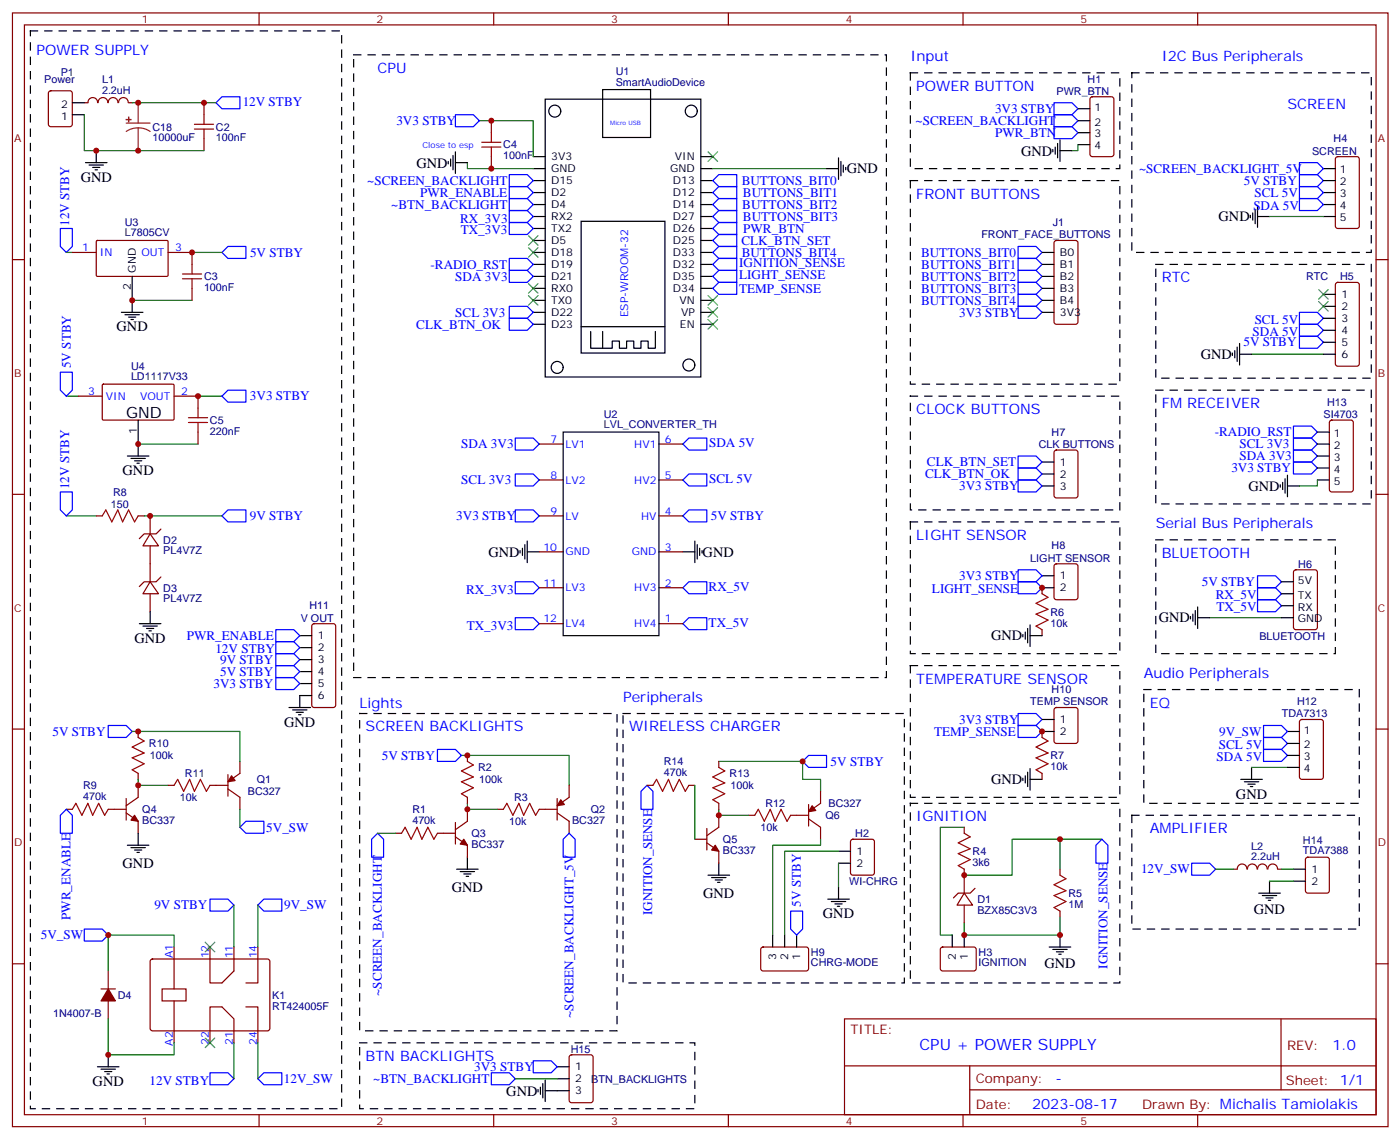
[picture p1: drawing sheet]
<svg xmlns="http://www.w3.org/2000/svg" width="413mm" height="336mm" viewBox="0 0 413 336" stroke-linecap="round" stroke-linejoin="round" font-family="sans-serif">
<g fill="none" stroke="#870000" stroke-width=".35">
<path d="M3.7 3.8h405.3v328.1h-405.3zM7.2 7.3h398.3v321.1h-398.3zM76.3 3.8v3.5M145.5 3.8v3.5M214.6 3.8v3.5M283.8 3.8v3.5M352.9 3.8v3.5M14.5 26.9l.5-.2h5.6l.7 .5v9.4l-.5 .7h-5.8l-.7-.4v-9.5zM24.8 30.3h1.1M25.9 30.2a1.41 1.41 0 0 1 1.4-1.5 1.41 1.41 0 0 1 1.4 1.5M28.9 30.2a1.41 1.41 0 0 1 1.4-1.5 1.41 1.41 0 0 1 1.4 1.5M31.9 30.2a1.41 1.41 0 0 1 1.4-1.5 1.41 1.41 0 0 1 1.4 1.5"/>
<path d="M35 30.2a1.41 1.41 0 0 1 1.4-1.5 1.41 1.41 0 0 1 1.4 1.5M37.9 30.3h1M60.1 30.3v3.5M144.8 35.6v3.5M321.4 28.7l.5-.2h5.6l.7 .4v16.5l-.4 .7h-5.9l-.7-.4v-16.5zM60.1 40.9v3.5M144.8 46.1v3.6M393.7 46.3l.5-.2h5.6l.7 .5v20l-.4 .7h-5.9l-.7-.5v-20zM3.7 76.5h3.5M21.3 74.4h7.1M28.4 71l.3-.2 20.7 .1 .1 .3v10l-.3 .2h-20.7l-.1-.3zM49.5 74.4h7.1v3.5"/>
<path d="M310.8 71l.5-.2h5.6l.7 .5v23.5l-.4 .7h-5.9l-.7-.4v-23.6zM405.5 76.5h3.5M56.6 84.9v3.6M393.7 83.4l.5-.2h5.6l.7 .4v23.6l-.4 .6-5.9 .1-.7-.5v-23.5zM23.1 116.7h7M30.2 113.3l.3-.1h20.6l.2 .3-.1 10.1-.3 .2-20.6-.1-.2-.3zM51.3 116.7h7v3.5M58.3 127.3v3.5M158.9 130.8h7M194.2 130.8h7M310.8 132.8l.5-.2h5.6l.7 .4v13l-.4 .6-5.9 .1-.7-.5v-12.9zM392 124l.4-.2h5.7l.6 .4 .1 20-.5 .7h-5.9l-.6-.4-.1-20z"/>
<path d="M3.7 145.6h3.5M28.4 152h1.7M40.7 152h1.8M44.2 157.3l2.5 3.5h-4.6zM44.2 152v5.3M47.4 155.9l-1.4 1.4h-3.5l-1.4 1.4M158.9 152h7M158.9 141.4h7M194.2 152h7M194.2 141.4h7M405.5 145.6h3.5M44.2 171.4l2.5 3.5h-4.6z"/>
<path d="M44.2 160.8v10.6M44.2 174.9v5.3M47.4 170l-1.4 1.4h-3.5l-1.4 1.4M158.9 173.1h7M158.9 162.6h7M194.2 173.1h7M194.2 162.6h7M307.1 173.1v1.8M310.8 166.3l.5-.2h5.6l.7 .4v9.5l-.4 .6-5.9 .1-.7-.5v-9.4zM381.4 168.1l.4-.2h5.7l.6 .4 .1 16.5-.5 .6-5.9 .1-.6-.5-.1-16.4zM92.1 183.9l.5-.2h5.6l.7 .5v23.5l-.4 .7h-5.9l-.7-.4v-23.6zM158.9 183.7h7"/>
<path d="M194.2 183.7h7M307.1 185.5v1.8M3.7 214.8h3.5M40.7 215.5v1.7M307.1 215.5v1.7M310.8 208.6l.5-.2h5.6l.7 .5v9.4l-.4 .6-5.9 .1-.7-.5v-9.4zM383.1 212.2l.5-.3h5.7l.6 .5 .1 16.5-.5 .6-5.9 .1-.6-.5-.1-16.4zM405.5 214.8h3.5M19.5 238.4h1.8M31.9 238.4h5.3M37.2 239.5l3.5 2.4v3.6M37.2 235.2v6.4"/>
<path d="M40.7 227.8v1.8M40.7 231.4v3.5l-3.5 2.4M49.5 231.4h1.8M61.9 231.4h5.3M67.2 228.2v6.3M67.2 232.4l3.5 2.5v3.5M70.7 224.3v3.5l-3.5 2.5M137.7 222.5v1.8M137.7 234.9v1.7M137.7 238.4v3.5l-3.5 2.5M146.5 238.4h1.8M158.9 238.4h5.3"/>
<path d="M164.2 235.2v6.4M164.2 239.5l3.5 2.4v3.6M167.7 231.4v3.5l-3.5 2.4M190.6 231.4h1.8M203 231.4h1.8M211.8 224.3v1.8M211.8 236.6v1.8M238.3 237v6.3M241.8 233.1v3.5l-3.5 2.5M307.1 227.8v1.8M116.6 245.5h1.7M128.9 245.5h5.3"/>
<path d="M134.2 246.5l3.5 2.5v3.5M134.2 242.3v6.3M204.8 247.2h3.5M208.3 248.3l3.5 2.5v3.5M208.3 244.1v6.3M211.8 240.2v3.5l-3.5 2.5M220.6 240.2h1.8M233 240.2h5.3M238.3 241.2l3.5 2.5v3.5M250.8 247.4l.5-.2h5.7l.6 .5 .1 9.4-.5 .7h-5.9l-.6-.5-.1-9.4zM284.1 243.7v1.8M284.1 256v7.1"/>
<path d="M312.3 256v1.8M363.5 256h1.1M364.6 256a1.41 1.41 0 0 1 1.4-1.5 1.41 1.41 0 0 1 1.4 1.5M367.6 256a1.41 1.41 0 0 1 1.4-1.5 1.41 1.41 0 0 1 1.4 1.5M370.6 256a1.41 1.41 0 0 1 1.4-1.5 1.41 1.41 0 0 1 1.4 1.5M373.6 256a1.41 1.41 0 0 1 1.4-1.5 1.41 1.41 0 0 1 1.4 1.5M376.6 256h1M384.9 252.7l.5-.2h5.6l.7 .4v9.5l-.4 .6-5.9 .1-.7-.5v-9.4zM51.3 279v12.3M61.9 279v10.6h3.5l3.5-3.6v-7M76 279v10.6h-3.5M224.4 279.2l.5-.2h12.9l.5 .7-.1 5.9-.6 .4h-13l-.4-.7v-5.6z"/>
<path d="M277.3 279.2l.5-.2h9.4l.5 .7-.1 5.9-.7 .4h-9.4l-.4-.7v-5.6zM284.1 263.1l2.5 3.5h-4.6zM284.1 266.6v5.3M287.3 261.7l-1.4 1.4h-3.5l-1.4 1.4M312.3 268.4v1.8M3.7 283.9h3.5M29.8 291.3h4.2M31.9 286v5.3M31.9 294.9v5.2M44.5 282.7l.4-.2 34.2 .1 .4 .6v20l-.7 .5-34.1-.1-.5-.6v-19.8zM47.8 291.3h7v3.6h-7zM51.3 294.9v12.3"/>
<path d="M72.5 296.6h3.5v10.6M405.5 283.9h3.5M61.9 307.2v-10.6h3.5l3.5 3.5v7.1M167.9 310.9l.5-.2h5.7l.6 .5 .1 12.9-.5 .7h-5.9l-.6-.4-.1-13zM248.8 300.1h156.7v28.3h-156.7zM248.9 314h156.5M285.8 314v14.1M377.5 300.2v20.8M76.3 328.4v3.5M145.5 328.4v3.5M214.6 328.4v3.5M283.8 328.4v3.5"/>
<path d="M285.8 321h119.6M352.9 328.4v3.5"/>
</g>
<g fill="none" stroke="#000" stroke-width=".35">
<path d="M21.3 33.8h3.5M21.3 30.3h3.5M160.7 29.2h45.8v81.9h-45.8zM177.6 26.4h14.1v14.1h-14.1zM317.6 32h3.6M317.6 35.6h3.6M317.6 39.1h3.6M25.2 47.9h6.3M26.2 48.6h4.3M27.3 49.3h2.1M28 50h.7M28.4 44.4v3.5"/>
<path d="M132.1 47.6v.7M132.8 46.8v2.2M133.5 45.8v4.2M134.2 47.9h3.5M134.2 44.7v6.4M157.1 56.7h3.6M157.1 53.2h3.6M157.1 49.7h3.6M157.1 46.1h3.6M206.5 56.7h3.5M206.5 53.2h3.5M206.5 49.7h3.5"/>
<path d="M206.5 46.1h3.5M243.6 49.7h3.5M247.1 46.5v6.3M247.8 47.6v4.2M248.5 48.6v2.1M249.2 49.3v.7M310.2 44v.7M310.9 43.3v2.1M311.6 42.3v4.2M312.3 41.2v6.4M312.3 44.4h3.6M317.6 42.6h3.6"/>
<path d="M390 56.7h3.5M390 53.2h3.5M390 49.7h3.5M157.1 77.9h3.6M157.1 74.4h3.6M157.1 70.8h3.6M157.1 67.3h3.6M157.1 63.8h3.6M157.1 60.3h3.6M171.2 65.2h24.7v38.8h-24.7zM206.5 77.9h3.5M206.5 74.4h3.5"/>
<path d="M206.5 70.8h3.5M206.5 67.3h3.5M206.5 63.8h3.5M206.5 60.3h3.5M307.1 77.9h3.5M307.1 74.4h3.5M368.4 63.4v.7M369.1 62.7v2.1M369.9 61.7v4.2M370.6 63.8h3.5M370.6 60.6v6.4M390 63.8h3.5"/>
<path d="M390 60.3h3.5M35.8 92h6.3M36.8 92.7h4.3M37.9 93.4h2.1M38.6 94.1h.7M38.9 81.4v10.6M157.1 95.5h3.6M157.1 92h3.6M157.1 88.5h3.6M157.1 84.9h3.6M157.1 81.4h3.6M171.2 96.2h24.7"/>
<path d="M174.1 97.6v5h6.3v-2.1h2.1v2.1h2.1v-2.1h2.2v2.1h2.1v-2.1h2.1v2.1h2.1v-5M177.6 97.6v5M206.5 95.5h3.5M206.5 92h3.5M206.5 88.5h3.5M206.5 84.9h3.5M206.5 81.4h3.5M307.1 92h3.5M307.1 88.5h3.5M307.1 84.9h3.5M307.1 81.4h3.5M390 86.7h3.5"/>
<path d="M390 90.2h3.5M390 93.8h3.5M390 97.3h3.5M363.1 104v.7M363.9 103.3v2.1M364.6 102.2v4.3M365.3 104.4h3.5M365.3 101.2v6.3M390 104.4h3.5M390 100.8h3.5M37.5 134.3h6.4M38.6 135h4.2"/>
<path d="M39.7 135.7h2.1M40.4 136.5h.7M40.7 123.8v10.5M165.9 127.3h28.3v60h-28.3zM307.1 136.1h3.5M307.1 139.6h3.5M379.4 140v6.3M388.2 134.3h3.5M388.2 127.3h3.5M388.2 130.8h3.5M388.2 137.9h3.5M155.4 159.4v6.3"/>
<path d="M204.8 159.4v6.3M307.1 143.2h3.5M377.3 142.8v.7M378 142.1v2.1M378.7 141v4.3M379.4 143.2h3.5M388.2 141.4h3.5M153.2 162.2v.7M154 161.5v2.1M154.7 160.4v4.3M155.4 162.6h3.5M201.2 162.6h3.6"/>
<path d="M205.5 160.4v4.3M206.2 161.5v2.1M206.9 162.2v.7M307.1 169.6h3.5M307.1 173.1h3.5M352.2 179.8v4.3M352.9 178.8v6.3M377.6 171.4h3.5M377.6 174.9h3.5M377.6 178.4h3.5M41.1 183.7h6.3M42.1 184.4h4.3"/>
<path d="M43.2 185.1h2.1M43.9 185.8h.7M44.2 180.2v3.5M88.3 187.3h3.6M88.3 190.8h3.6M88.3 194.3h3.6M88.3 197.8h3.6M301.4 186.9v.7M302.1 186.2v2.1M302.8 185.1v4.3M303.5 187.3h3.6M303.5 184.1v6.3"/>
<path d="M350.8 181.6v.7M351.5 180.9v2.1M352.9 182h3.5M377.6 182h3.5M85.2 208.4h6.3M86.2 209.1h4.3M87.3 209.8h2.1M88 210.5h.7M88.3 201.4h3.6M91.9 204.9h-3.6v3.5M307.1 211.9h3.5M307.1 215.5h3.5"/>
<path d="M379.4 215.5h3.5M379.4 219h3.5M301.4 229.2v.7M302.1 228.5v2.1M302.8 227.5v4.2M303.5 226.4v6.4M303.5 229.6h3.6M365.6 229.6h6.4M366.7 230.3h4.2M367.7 231h2.2M368.4 231.7h.7M368.8 226.1v3.5"/>
<path d="M379.4 222.5h3.5M379.4 226.1h3.5M37.5 249h6.4M38.6 249.7h4.2M39.7 250.4h2.1M40.4 251.1h.7M40.7 245.5v3.5M134.5 256h6.4M135.6 256.8h4.2M136.7 257.5h2.1M137.4 258.2h.7M137.7 252.5v3.5"/>
<path d="M208.6 257.8h6.4M209.7 258.5h4.2M210.7 259.2h2.2M211.5 259.9h.7M211.8 254.3v3.5M247.1 250.8h3.5M247.1 254.3h3.5M374.1 259.6v3.5M381.1 256h3.6M381.1 259.6h3.6M227.7 275.4v3.6M231.2 275.4v3.6"/>
<path d="M234.7 275.4v3.6M243.9 264.9h6.4M245 265.6h4.2M246 266.3h2.1M246.7 267h.7M247.1 261.3v3.6M280.6 275.4v3.6M284.1 275.4v3.6M309.2 279h6.3M310.2 279.7h4.3M312.3 275.4v3.6M370.9 263.1h6.4"/>
<path d="M372 263.8h4.2M373 264.5h2.1M373.7 265.2h.7M311.3 280.4h2.1M312 281.1h.7M28.7 314.3h6.4M29.8 315h4.2M30.8 315.7h2.1M31.5 316.4h.7M31.9 310.7v3.6M159.9 319.2v4.2M160.7 318.1v6.4"/>
<path d="M164.2 314.3h3.5M164.2 317.8h3.5M158.5 321v.7M159.2 320.3v2.1M160.7 321.3h7"/>
<circle cx="163.5" cy="32.7" r="1.76"/>
<circle cx="203.7" cy="32.7" r="1.76"/>
<circle cx="164.2" cy="108.2" r="1.76"/>
<circle cx="203" cy="107.5" r="1.76"/>
</g>
<g fill="none" stroke="#00f" stroke-width=".35">
<path d="M65.4 28.5h5.3v3.5h-5.3l-1.8-1.7zM134.2 33.8h5.3l1.8 1.8-1.8 1.7h-5.3zM310.6 37.3h5.3l1.7 1.8-1.7 1.8h-5.3zM310.6 30.3h5.3l1.7 1.7-1.7 1.8h-5.3zM310.6 33.8h5.3l1.7 1.8-1.7 1.7h-5.3zM150.1 51.4h5.3l1.7 1.8-1.7 1.8h-5.3zM150.1 55h5.3l1.7 1.7-1.7 1.8h-5.3zM150.1 58.5h5.3l1.7 1.8-1.7 1.7h-5.3zM210 56.7l1.8-1.7h5.3v3.5h-5.3zM211.8 58.5h5.3v3.5h-5.3l-1.8-1.7zM211.8 51.4h5.3v3.6h-5.3l-1.8-1.8zM382.9 51.4h5.3l1.8 1.8-1.8 1.8h-5.3z"/>
<path d="M382.9 55h5.3l1.8 1.7-1.8 1.8h-5.3zM382.9 58.5h5.3l1.8 1.8-1.8 1.7h-5.3zM382.9 47.9h5.3l1.8 1.8-1.8 1.7h-5.3zM17.8 67.3h3.5v5.3l-1.8 1.8-1.7-1.8zM65.4 74.4l1.8-1.8h5.3v3.5h-5.3zM150.1 65.5h5.3l1.7 1.8-1.7 1.8h-5.3zM150.1 62h5.3l1.7 1.8-1.7 1.7h-5.3zM150.1 79.7h5.3l1.7 1.7-1.7 1.8h-5.3zM150.1 76.1h5.3l1.7 1.8-1.7 1.8h-5.3zM210 70.8l1.8-1.7h5.3v3.5h-5.3zM210 67.3l1.8-1.8h5.3v3.6h-5.3zM210 74.4l1.8-1.8h5.3v3.5h-5.3z"/>
<path d="M210 63.8l1.8-1.8h5.3v3.5h-5.3zM211.8 76.1h5.3v3.6h-5.3l-1.8-1.8zM300 72.6h5.3l1.8 1.8-1.8 1.7h-5.3zM300 76.1h5.3l1.8 1.8-1.8 1.8h-5.3zM300 79.7h5.3l1.8 1.7-1.8 1.8h-5.3zM150.1 93.8h5.3l1.7 1.7-1.7 1.8h-5.3zM150.1 90.2h5.3l1.7 1.8-1.7 1.8h-5.3zM210 81.4l1.8-1.7h5.3v3.5h-5.3zM210 84.9l1.8-1.7h5.3v3.5h-5.3zM300 90.2h5.3l1.8 1.8-1.8 1.8h-5.3zM300 86.7h5.3l1.8 1.8-1.8 1.7h-5.3zM300 83.2h5.3l1.8 1.7-1.8 1.8h-5.3z"/>
<path d="M382.9 99.1h5.3l1.8 1.7-1.8 1.8h-5.3zM382.9 95.5h5.3l1.8 1.8-1.8 1.8h-5.3zM382.9 92h5.3l1.8 1.8-1.8 1.7h-5.3zM17.8 109.6h3.5v5.3l-1.8 1.8-1.7-1.8zM65.4 116.7l1.8-1.8h5.3v3.6h-5.3zM151.8 139.6h5.3l1.8 1.8-1.8 1.8h-5.3zM151.8 129h5.3l1.8 1.8-1.8 1.8h-5.3zM201.2 130.8l1.8-1.8h5.3v3.6h-5.3zM300 134.3h5.3l1.8 1.8-1.8 1.8h-5.3zM300 137.9h5.3l1.8 1.7-1.8 1.8h-5.3zM381.1 125.5h5.3l1.8 1.8-1.8 1.7h-5.3zM381.1 136.1h5.3l1.8 1.8-1.8 1.7h-5.3z"/>
<path d="M381.1 132.6h5.3l1.8 1.7-1.8 1.8h-5.3zM381.1 129h5.3l1.8 1.8-1.8 1.8h-5.3zM17.8 144.9h3.5v5.3l-1.8 1.8-1.7-1.8zM65.4 152l1.8-1.8h5.3v3.5h-5.3zM151.8 150.2h5.3l1.8 1.8-1.8 1.7h-5.3zM201.2 141.4l1.8-1.8h5.3v3.6h-5.3zM201.2 152l1.8-1.8h5.3v3.5h-5.3zM300 141.4h5.3l1.8 1.8-1.8 1.7h-5.3zM151.8 171.4h5.3l1.8 1.7-1.8 1.8h-5.3zM201.2 173.1l1.8-1.7h5.3v3.5h-5.3zM300 167.9h5.3l1.8 1.7-1.8 1.8h-5.3zM300 171.4h5.3l1.8 1.7-1.8 1.8h-5.3z"/>
<path d="M370.6 176.7h5.2l1.8 1.7-1.8 1.8h-5.2zM370.6 173.1h5.2l1.8 1.8-1.8 1.8h-5.2zM370.6 169.6h5.2l1.8 1.8-1.8 1.7h-5.2zM81.3 192.5h5.3l1.7 1.8-1.7 1.8h-5.3zM81.3 196.1h5.3l1.7 1.7-1.7 1.8h-5.3zM81.3 199.6h5.3l1.7 1.8-1.7 1.7h-5.3zM81.3 189h5.3l1.7 1.8-1.7 1.7h-5.3zM81.3 185.5h5.3l1.7 1.8-1.7 1.7h-5.3zM151.8 182h5.3l1.8 1.7-1.8 1.8h-5.3zM201.2 183.7l1.8-1.7h5.3v3.5h-5.3zM31.9 213.7h5.3l1.7 1.8-1.7 1.7h-5.3zM300 213.7h5.3l1.8 1.8-1.8 1.7h-5.3z"/>
<path d="M300 210.2h5.3l1.8 1.7-1.8 1.8h-5.3zM372.3 217.2h5.3l1.8 1.8-1.8 1.8h-5.3zM372.3 213.7h5.3l1.8 1.8-1.8 1.7h-5.3zM19.5 238.4l1.8 1.8v5.3h-3.5v-5.3zM128.9 220.8h5.3l1.8 1.7-1.8 1.8h-5.3zM190.6 231.4l1.8 1.7v5.3h-3.5v-5.3zM236.5 224.3l1.8-1.8h5.3v3.6h-5.3zM372.3 220.8h5.3l1.8 1.7-1.8 1.8h-5.3zM70.7 243.7l1.8-1.8h5.3v3.6h-5.3zM111.3 245.5l1.7 1.7v5.3h-3.5v-5.3zM167.7 245.5l1.8 1.7v5.3h-3.6v-5.3zM324.7 247.2l1.8 1.8v5.3h-3.6v-5.3z"/>
<path d="M351.2 254.3h5.2l1.8 1.7-1.8 1.8h-5.2zM24.8 273.7h5.3l1.8 1.7-1.8 1.8h-5.3zM61.9 264.9h5.3l1.7 1.7-1.7 1.8h-5.3zM76 266.6l1.8-1.7h5.2v3.5h-5.2zM233 268.4h3.5v5.3l-1.8 1.7-1.7-1.7zM61.9 316h5.3l1.7 1.8-1.7 1.7h-5.3zM76 317.8l1.8-1.8h5.2v3.5h-5.2zM144.8 316h5.3l1.7 1.8-1.7 1.7h-5.3zM157.1 312.5h5.3l1.8 1.8-1.8 1.7h-5.3z"/>
</g>
<g fill="none" stroke="#000" stroke-width=".35" stroke-dasharray="2.1 2.1">
<path d="M9 9.1h91.7v317.5h-91.7zM104.2 16.2h157v183.4h-157zM268.3 21.4h61.7v28.3h-61.7zM333.5 21.4h70.6v53h-70.6zM268.3 53.2h61.7v60h-61.7zM340.6 77.9h63.5v33.5h-63.5zM268.3 116.7h61.7v33.5h-61.7zM340.6 114.9h63.5v33.5h-63.5zM268.3 153.7h61.7v38.8h-61.7zM340.6 159h52.9v33.5h-52.9zM268.3 196.1h61.7v38.8h-61.7zM106 210.2h75.8v93.5h-75.8z"/>
<path d="M183.6 210.2h82.9v79.4h-82.9zM337 203.1h63.5v33.5h-63.5zM268.3 236.6h61.7v53h-61.7zM333.5 240.2h67v33.5h-67zM106 307.2h98.8v19.4h-98.8z"/>
</g>
<path d="M37.2 36.3h7M40.7 37.7l1.9 .2 1.6 .8M40.7 37.7l-1.8 .2-1.7 .8M40.7 30.3v6M40.7 37.7v6.7" fill="none" stroke="#8c2424" stroke-width=".35"/>
<g fill="#8c2424" stroke="#8c2424" stroke-width=".35">
<path d="M37.2 35.2h1.4z"/>
<path d="M37.9 34.5v1.4z"/>
</g>
<g fill="none" stroke="#008700" stroke-width=".35">
<path d="M24.8 33.8v10.6h35.3M38.9 30.3h24.7M141.3 35.6h15.8v10.5M137.7 47.9v1.8h19.4M210 49.7h33.6M317.6 42.6v1.8h-1.7M19.5 74.4h1.8M56.6 74.4h8.8M374.1 63.8h15.9M38.9 88.5h17.7M19.5 116.7h3.6M58.3 116.7h7.1"/>
<path d="M368.8 104.4h21.2M40.7 130.8h17.6M19.5 152h8.9M42.5 152h22.9M388.2 141.4v1.8h-5.3M356.4 182h21.2M38.9 215.5h31.8v8.8M40.7 229.6v1.8h8.8M70.7 238.4v5.3M136 222.5h31.7v8.9M137.7 236.6v1.8h8.8M204.8 231.4v15.8"/>
<path d="M211.8 224.3h24.7v5.3h5.3v3.5M211.8 238.4v1.8h8.8M368.8 226.1h10.6M111.3 245.5h5.3M241.8 247.2v1.8h-14.1v26.4M247.1 250.8h-15.9v24.6M247.1 254.3v7M284.1 243.7h-7v31.7h3.5M312.3 247.2v8.8M324.7 247.2h-26.5v10.6h-14.1M358.2 256h5.3M374.1 259.6h7"/>
<path d="M377.6 256h3.5M51.3 279v-3.6h-19.4v10.6M68.9 266.6v12.4M76 266.6v12.4M312.3 270.2v5.2h-28.2v-3.5M31.9 300.1v10.6h19.4v-3.5M68.9 307.2v10.6M76 307.2v10.6M151.8 317.8h12.4"/>
</g>
<g fill="none" stroke="#a10000" stroke-width=".35">
<path d="M57.3 36.6h5.6M57.3 38h5.6M60.1 33.8v2.8M60.1 38v2.9M144.8 39.1v2.8M142 41.9h5.6M142 43.3h5.6M144.8 43.3v2.8M56.6 77.9v2.8M53.8 80.7h5.6M53.8 82.1h5.6M56.6 82.1v2.8"/>
<path d="M55.5 123h5.7M55.5 124.5h5.7M58.3 120.2v2.8M58.3 124.5v2.8M30.1 152l1.1-1.8 1.7 3.5 1.8-3.5 1.4 3.5 1.8-3.5 1.8 3.5 1-1.7M307.1 174.9l1.7 1.1-3.5 1.7 3.5 1.8-3.5 1.4 3.5 1.8-3.5 1.7 1.8 1.1M40.7 217.2l1.8 1.1-3.6 1.8 3.6 1.7-3.6 1.4 3.6 1.8-3.6 1.8 1.8 1M307.1 217.2l1.7 1.1-3.5 1.8 3.5 1.7-3.5 1.4 3.5 1.8-3.5 1.8 1.8 1M21.3 238.4l1.1-1.8 1.7 3.6 1.8-3.6 1.4 3.6 1.8-3.6 1.7 3.6 1.1-1.8M51.3 231.4l1.1-1.8 1.7 3.5 1.8-3.5 1.4 3.5 1.8-3.5 1.7 3.5 1.1-1.7M137.7 224.3l1.8 1.1-3.5 1.7 3.5 1.8-3.5 1.4 3.5 1.8-3.5 1.7 1.7 1.1M148.3 238.4l1.1-1.8 1.7 3.6 1.8-3.6 1.4 3.6 1.8-3.6 1.7 3.6 1.1-1.8"/>
<path d="M192.4 231.4l1.1-1.8 1.7 3.5 1.8-3.5 1.4 3.5 1.8-3.5 1.7 3.5 1.1-1.7M211.8 226.1l1.8 1-3.6 1.8 3.6 1.7-3.6 1.5 3.6 1.7-3.6 1.8 1.8 1M118.3 245.5l1.1-1.8 1.7 3.5 1.8-3.5 1.4 3.5 1.8-3.5 1.7 3.5 1.1-1.7M222.4 240.2l1-1.8 1.8 3.5 1.8-3.5 1.4 3.5 1.8-3.5 1.7 3.5 1.1-1.7M284.1 245.5l1.8 1-3.5 1.8 3.5 1.7-3.5 1.5 3.5 1.7-3.5 1.8 1.7 1M312.3 257.8l1.8 1.1-3.5 1.7 3.5 1.8-3.5 1.4 3.5 1.8-3.5 1.7 1.7 1.1"/>
</g>
<g fill="#870000" stroke="#870000" stroke-width=".35">
<path d="M136.7 247.2l1 1.8-2.1-.4z"/>
<path d="M165.2 235.6l1.1 1.4-2.1 .3z"/>
<path d="M31.9 291.3l2.1 3.6h-4.2z"/>
<path d="M68.2 228.5l1.1 1.4-2.1 .4z"/>
<path d="M39.7 240.2l1 1.7-2.1-.3z"/>
<path d="M210.7 249l1.1 1.8-2.1-.4z"/>
<path d="M239.3 237.3l1.1 1.5-2.1 .3z"/>
</g>
<g fill="none" stroke="#3c3" stroke-width=".35">
<path d="M208.6 44.7l2.9 2.9M211.5 44.7l-2.9 2.9M155.7 69.4l2.8 2.8M155.7 73l2.8 2.8M158.5 69.4l-2.8 2.8M158.5 73l-2.8 2.8M155.7 83.5l2.8 2.9M155.7 87.1l2.8 2.8M158.5 83.5l-2.8 2.9M158.5 87.1l-2.8 2.8M208.6 87.1l2.9 2.8M208.6 90.6l2.9 2.8"/>
<path d="M208.6 94.1l2.9 2.8M211.5 87.1l-2.9 2.8M211.5 90.6l-2.9 2.8M211.5 94.1l-2.9 2.8M388.5 85.3l2.9 2.8M388.5 88.8l2.9 2.9M391.4 85.3l-2.9 2.8M391.4 88.8l-2.9 2.9M60.5 277.6l2.8 2.8M63.3 277.6l-2.8 2.8M60.5 305.8l2.8 2.8M63.3 305.8l-2.8 2.8"/>
</g>
<g fill="#c00">
<circle cx="40.7" cy="30.3" r=".88"/>
<circle cx="312.3" cy="247.2" r=".88"/>
<circle cx="312.3" cy="275.4" r=".88"/>
<circle cx="284.1" cy="257.8" r=".88"/>
<circle cx="284.1" cy="275.4" r=".88"/>
<circle cx="137.7" cy="222.5" r=".88"/>
<circle cx="137.7" cy="238.4" r=".88"/>
<circle cx="60.1" cy="30.3" r=".88"/>
<circle cx="144.8" cy="35.6" r=".88"/>
<circle cx="38.9" cy="88.5" r=".88"/>
<circle cx="40.7" cy="130.8" r=".88"/>
<circle cx="56.6" cy="74.4" r=".88"/>
<circle cx="58.3" cy="116.7" r=".88"/>
<circle cx="144.8" cy="49.7" r=".88"/>
<circle cx="307.1" cy="173.1" r=".88"/>
<circle cx="307.1" cy="215.5" r=".88"/>
<circle cx="40.7" cy="231.4" r=".88"/>
<circle cx="40.7" cy="215.5" r=".88"/>
<circle cx="28.4" cy="44.4" r=".88"/>
<circle cx="40.7" cy="44.4" r=".88"/>
<circle cx="44.2" cy="152" r=".88"/>
<circle cx="31.9" cy="275.4" r=".88"/>
<circle cx="31.9" cy="310.7" r=".88"/>
<circle cx="211.8" cy="240.2" r=".88"/>
<circle cx="236.5" cy="224.3" r=".88"/>
</g>
<text font-size="4.6" x="37.2" y="123">GND</text>
<text font-size="4.6" fill="#00f" x="270.9" y="309.2">CPU + POWER SUPPLY</text>
<g font-size="4.2" fill="#00f">
<text x="10.7" y="16.2">POWER SUPPLY</text>
<text x="268.3" y="17.9">Input</text>
<text x="342.3" y="17.9">I2C Bus Peripherals</text>
<text x="111.3" y="21.4">CPU</text>
<text x="270" y="26.7">POWER BUTTON</text>
<text x="379.4" y="32">SCREEN</text>
<text x="270" y="58.5">FRONT BUTTONS</text>
<text x="342.3" y="83.2">RTC</text>
<text x="270" y="122">CLOCK BUTTONS</text>
<text x="342.3" y="120.2">FM RECEIVER</text>
<text x="340.6" y="155.5">Serial Bus Peripherals</text>
<text x="270" y="159">LIGHT SENSOR</text>
<text x="342.3" y="164.3">BLUETOOTH</text>
<text x="270" y="201.4">TEMPERATURE SENSOR</text>
<text x="337" y="199.6">Audio Peripherals</text>
<text x="106" y="208.4">Lights</text>
<text x="183.6" y="206.7">Peripherals</text>
<text x="338.8" y="208.4">EQ</text>
<text x="107.7" y="215.5">SCREEN BACKLIGHTS</text>
<text x="185.3" y="215.5">WIRELESS CHARGER</text>
<text x="270" y="241.9">IGNITION</text>
<text x="338.8" y="245.5">AMPLIFIER</text>
<text x="392.6" y="309.4">1.0</text>
<text x="107.7" y="312.5">BTN BACKLIGHTS</text>
<text x="311" y="319">-</text>
<text x="304.1" y="326.8">2023-08-17</text>
</g>
<g font-size="4.2">
<text x="300.9" y="45.8">GND</text>
<text x="23.8" y="53.6">GND</text>
<text x="122.7" y="49.4">GND</text>
<text x="249.6" y="51.1">GND</text>
<text x="359.1" y="65.2">GND</text>
<text x="34.4" y="97.6">GND</text>
<text x="353.8" y="105.8">GND</text>
<text x="36.1" y="140">GND</text>
<text x="367.9" y="144.6">GND</text>
<text x="143.9" y="164">GND</text>
<text x="207" y="164">GND</text>
<text x="341.5" y="183.4">GND</text>
<text x="39.7" y="189.4">GND</text>
<text x="292.1" y="188.7">GND</text>
<text x="83.7" y="214.1">GND</text>
<text x="292.1" y="231">GND</text>
<text x="364.2" y="235.2">GND</text>
<text x="36.1" y="255.8">GND</text>
<text x="133.1" y="262.8">GND</text>
<text x="207.2" y="264.6">GND</text>
<text x="369.4" y="269.3">GND</text>
<text x="242.5" y="270.5">GND</text>
<text x="307.8" y="285">GND</text>
<text x="27.3" y="319.9">GND</text>
<text x="149.2" y="322.7">GND</text>
</g>
<g font-size="3.9" fill="#00f">
<text x="71.5" y="31.2">12V STBY</text>
<text x="293.2" y="33.3">3V3 STBY</text>
<text x="116.8" y="36.9">3V3 STBY</text>
<text x="269.8" y="36.8">~SCREEN_BACKLIGHT</text>
<text x="293.2" y="40.4">PWR_BTN</text>
<text x="335.6" y="50.9">~SCREEN_BACKLIGHT_5V</text>
<text x="108.2" y="54.5">~SCREEN_BACKLIGHT</text>
<text x="123.8" y="58">PWR_ENABLE</text>
<text x="218.5" y="54.4">BUTTONS_BIT0</text>
<text x="218.9" y="57.9">BUTTONS_BIT1</text>
<text x="366.5" y="54.4">5V STBY</text>
<text x="369.7" y="58">SCL 5V</text>
<text x="115.3" y="61.5">~BTN_BACKLIGHT</text>
<text x="135.6" y="65.5">RX_3V3</text>
<text x="218.7" y="61.5">BUTTONS_BIT2</text>
<text x="218.9" y="65">BUTTONS_BIT3</text>
<text x="369.3" y="62">SDA 5V</text>
<text x="20.4" y="66.6" transform="rotate(-90 20.4 66.6)">12V STBY</text>
<text x="135.8" y="69.1">TX_3V3</text>
<text x="219" y="68.6">PWR_BTN</text>
<text x="73.7" y="75.6">5V STBY</text>
<text x="218.5" y="72.1">CLK_BTN_SET</text>
<text x="218.5" y="75.6">BUTTONS_BIT4</text>
<text x="271.4" y="75.6">BUTTONS_BIT0</text>
<text x="126.9" y="79.2">-RADIO_RST</text>
<text x="134.2" y="82.7">SDA 3V3</text>
<text x="217.8" y="82.2">LIGHT_SENSE</text>
<text x="217.8" y="78.8">IGNITION_SENSE</text>
<text x="271.4" y="82.7">BUTTONS_BIT2</text>
<text x="271.5" y="79.1">BUTTONS_BIT1</text>
<text x="217.8" y="86.2">TEMP_SENSE</text>
<text x="271.4" y="89.7">BUTTONS_BIT4</text>
<text x="271.5" y="86.2">BUTTONS_BIT3</text>
<text x="134.2" y="93.3">SCL 3V3</text>
<text x="282.6" y="93.3">3V3 STBY</text>
<text x="369.7" y="95.5">SCL 5V</text>
<text x="122.7" y="96.8">CLK_BTN_OK</text>
<text x="366.4" y="101.9">5V STBY</text>
<text x="369.1" y="99">SDA 5V</text>
<text x="20.9" y="108.4" transform="rotate(-90 20.9 108.4)">5V STBY</text>
<text x="73.7" y="118">3V3 STBY</text>
<text x="208.9" y="131.6">SDA 5V</text>
<text x="357.9" y="128.6">-RADIO_RST</text>
<text x="135.9" y="132.1">SDA 3V3</text>
<text x="273.1" y="137.4">CLK_BTN_SET</text>
<text x="365.2" y="135.6">SDA 3V3</text>
<text x="365.2" y="132.1">SCL 3V3</text>
<text x="135.9" y="142.7">SCL 3V3</text>
<text x="208.9" y="142.2">SCL 5V</text>
<text x="272.6" y="140.9">CLK_BTN_OK</text>
<text x="362.8" y="139.1">3V3 STBY</text>
<text x="20.4" y="144.2" transform="rotate(-90 20.4 144.2)">12V STBY</text>
<text x="282.6" y="144.5">3V3 STBY</text>
<text x="73.6" y="153.3">9V STBY</text>
<text x="134.5" y="153.3">3V3 STBY</text>
<text x="209.5" y="153.3">5V STBY</text>
<text x="208.8" y="174">RX_5V</text>
<text x="282.6" y="170.9">3V3 STBY</text>
<text x="354.1" y="172.5">5V STBY</text>
<text x="137.3" y="174.9">RX_3V3</text>
<text x="274.6" y="174.8">LIGHT_SENSE</text>
<text x="358.2" y="176.5">RX_5V</text>
<text x="137.5" y="185.5">TX_3V3</text>
<text x="208.8" y="184.6">TX_5V</text>
<text x="358.4" y="180.1">TX_5V</text>
<text x="55" y="188.5">PWR_ENABLE</text>
<text x="63.5" y="192.5">12V STBY</text>
<text x="64.9" y="195.5">9V STBY</text>
<text x="62.9" y="202.6">3V3 STBY</text>
<text x="64.9" y="199">5V STBY</text>
<text x="282.6" y="213.3">3V3 STBY</text>
<text x="15.5" y="216.7">5V STBY</text>
<text x="275.2" y="216.7">TEMP_SENSE</text>
<text x="359.1" y="220.7">SCL 5V</text>
<text x="359.3" y="216.8">9V_SW</text>
<text x="112.5" y="223.8">5V STBY</text>
<text x="244.8" y="225.5">5V STBY</text>
<text x="358.5" y="224.2">SDA 5V</text>
<text x="78.5" y="245">5V_SW</text>
<text x="336.2" y="257.2">12V_SW</text>
<text x="45.5" y="267.8">9V STBY</text>
<text x="83.7" y="267.8">9V_SW</text>
<text x="192.2" y="269.6" transform="rotate(-90 192.2 269.6)">IGNITION_SENSE</text>
<text x="236" y="267.1" transform="rotate(-90 236 267.1)">5V STBY</text>
<text x="20.8" y="271" transform="rotate(-90 20.8 271)">PWR_ENABLE</text>
<text x="12" y="276.7">5V_SW</text>
<text x="326.3" y="285.3" transform="rotate(-90 326.3 285.3)">IGNITION_SENSE</text>
<text x="112.5" y="293.3" transform="rotate(-90 112.5 293.3)">~SCREEN_BACKLIGHT</text>
<text x="169" y="299.8" transform="rotate(-90 169 299.8)">~SCREEN_BACKLIGHT_5V</text>
<text x="139.7" y="315.6">3V3 STBY</text>
<text x="44.1" y="319.5">12V STBY</text>
<text x="83.6" y="319.1">12V_SW</text>
<text x="110" y="319.1">~BTN_BACKLIGHT</text>
</g>
<g font-size="3.9" fill="#800">
<text x="250.6" y="304.7">TITLE:</text>
<text x="379.2" y="309.4">REV:</text>
<text x="287.5" y="318.9">Company:</text>
<text x="378.9" y="319.5">Sheet: 1/1</text>
<text x="287.5" y="326.6">Date:</text>
<text x="336.6" y="326.7">Drawn By: Michalis Tamiolakis</text>
</g>
<g font-size="3.2" fill="#800">
<text x="41.8" y="6.8">1</text>
<text x="110.9" y="6.8">2</text>
<text x="180.1" y="6.8">3</text>
<text x="249.2" y="6.8">4</text>
<text x="318.3" y="6.8">5</text>
<text x="4.2" y="41.9">A</text>
<text x="406" y="41.9">A</text>
<text x="4.2" y="111.1">B</text>
<text x="406" y="111.1">B</text>
<text x="4.2" y="180.2">C</text>
<text x="406" y="180.2">C</text>
<text x="4.2" y="249.3">D</text>
<text x="406" y="249.3">D</text>
<text x="41.8" y="331.4">1</text>
<text x="110.9" y="331.4">2</text>
<text x="180.1" y="331.4">3</text>
<text x="249.2" y="331.4">4</text>
<text x="318.3" y="331.4">5</text>
</g>
<g font-size="3.2" fill="#000080">
<text x="17.9" y="22.5">P1</text>
<text x="181.5" y="22.1">U1</text>
<text x="13" y="24.3">Power</text>
<text x="30.1" y="27.7">2.2uH</text>
<text x="30.1" y="24.5">L1</text>
<text x="181.5" y="25.3">SmartAudioDevice</text>
<text x="311.4" y="27.9">PWR_BTN</text>
<text x="320.5" y="24.3">H1</text>
<text x="44.9" y="41.7">10000uF</text>
<text x="44.9" y="38.5">C18</text>
<text x="63.6" y="41.6">100nF</text>
<text x="63.6" y="38.5">C2</text>
<text x="393" y="41.9">H4</text>
<text x="148.3" y="46.9">100nF</text>
<text x="148.3" y="43.7">C4</text>
<text x="386.6" y="45.6">SCREEN</text>
<text x="36.8" y="69.6">L7805CV</text>
<text x="36.8" y="66.5">U3</text>
<text x="289.2" y="70.3">FRONT_FACE_BUTTONS</text>
<text x="310.3" y="66.6">J1</text>
<text x="60.1" y="82.6">C3</text>
<text x="384.8" y="82.5">RTC</text>
<text x="394.9" y="82.5">H5</text>
<text x="60.1" y="85.7">100nF</text>
<text x="38.6" y="112">LD1117V33</text>
<text x="38.6" y="108.9">U4</text>
<text x="391" y="119.5">H13</text>
<text x="61.9" y="124.9">C5</text>
<text x="177.9" y="123">U2</text>
<text x="390" y="123.1">SI4703</text>
<text x="61.9" y="128.1">220nF</text>
<text x="177.9" y="126.2">LVL_CONVERTER_TH</text>
<text x="306.1" y="131.9">CLK BUTTONS</text>
<text x="309.9" y="128.3">H7</text>
<text x="32.7" y="149.6">150</text>
<text x="33.3" y="146.1">R8</text>
<text x="48.1" y="160.2">D2</text>
<text x="309.9" y="161.9">H8</text>
<text x="48.1" y="163.3">PL4V7Z</text>
<text x="303.6" y="165.5">LIGHT SENSOR</text>
<text x="382.6" y="167.2">H6</text>
<text x="48.1" y="177.4">PL4V7Z</text>
<text x="48.1" y="174.3">D3</text>
<text x="91.2" y="179.5">H11</text>
<text x="88.6" y="183.1">V OUT</text>
<text x="309.5" y="184.6">10k</text>
<text x="309.5" y="181.3">R6</text>
<text x="371.1" y="188.4">BLUETOOTH</text>
<text x="303.6" y="207.8">TEMP SENSOR</text>
<text x="309.9" y="204.2">H10</text>
<text x="382.2" y="207.7">H12</text>
<text x="377.7" y="211.3">TDA7313</text>
<text x="43.9" y="220.2">R10</text>
<text x="44.2" y="223.7">100k</text>
<text x="140.9" y="227.2">R2</text>
<text x="195.6" y="225.3">R14</text>
<text x="309.5" y="226.9">10k</text>
<text x="309.5" y="223.7">R7</text>
<text x="24.5" y="232.4">R9</text>
<text x="54.5" y="229">R11</text>
<text x="75.7" y="230.7">Q1</text>
<text x="141.2" y="230.7">100k</text>
<text x="195.6" y="228.5">470k</text>
<text x="215" y="229">R13</text>
<text x="215.3" y="232.5">100k</text>
<text x="24.5" y="235.6">470k</text>
<text x="41.9" y="239.6">Q4</text>
<text x="53" y="236">10k</text>
<text x="73.1" y="234.3">BC327</text>
<text x="121.5" y="239.4">R1</text>
<text x="151.5" y="236">R3</text>
<text x="174.1" y="239.6">Q2</text>
<text x="225.6" y="237.8">R12</text>
<text x="244.2" y="237.8">BC327</text>
<text x="41.9" y="242.8">BC337</text>
<text x="121.5" y="242.6">470k</text>
<text x="150" y="243.1">10k</text>
<text x="168.6" y="242.8">BC327</text>
<text x="224.1" y="244.8">10k</text>
<text x="243.3" y="241.3">Q6</text>
<text x="139" y="249.8">BC337</text>
<text x="139" y="246.6">Q3</text>
<text x="213" y="251.6">BC337</text>
<text x="213" y="248.4">Q5</text>
<text x="252" y="246.6">H2</text>
<text x="286.6" y="251.9">R4</text>
<text x="368.7" y="250.3">L2</text>
<text x="383.9" y="251.5">TDA7388</text>
<text x="383.9" y="248.5">H14</text>
<text x="286.6" y="255.1">3k6</text>
<text x="368.7" y="253.5">2.2uH</text>
<text x="250.3" y="260.7">WI-CHRG</text>
<text x="288" y="269.2">BZX85C3V3</text>
<text x="288" y="266">D1</text>
<text x="314.8" y="267.5">1M</text>
<text x="314.8" y="264.2">R5</text>
<text x="239" y="281.6">H9</text>
<text x="288.4" y="281.5">H3</text>
<text x="239" y="284.7">CHRG-MODE</text>
<text x="288.4" y="284.7">IGNITION</text>
<text x="15.7" y="299.5">1N4007-B</text>
<text x="34.7" y="294.2">D4</text>
<text x="80.2" y="297.5">RT424005F</text>
<text x="80.2" y="294.3">K1</text>
<text x="168.2" y="310.1">H15</text>
<text x="174.2" y="318.9">BTN_BACKLIGHTS</text>
</g>
<g font-size="3.2">
<text x="18" y="35.2">1</text>
<text x="18" y="31.7">2</text>
<text x="322.5" y="32.7">1</text>
<text x="322.5" y="37">2</text>
<text x="322.5" y="40.5">3</text>
<text x="162.4" y="47.2">3V3</text>
<text x="198.9" y="47.2">VIN</text>
<text x="322.5" y="44">4</text>
<text x="162.4" y="50.7">GND</text>
<text x="197.5" y="50.7">GND</text>
<text x="394.8" y="51.1">1</text>
<text x="162.4" y="54.3">D15</text>
<text x="162.4" y="57.8">D2</text>
<text x="198.3" y="57.8">D12</text>
<text x="198.3" y="54.3">D13</text>
<text x="394.8" y="54.6">2</text>
<text x="394.8" y="58.1">3</text>
<text x="162.4" y="61.3">D4</text>
<text x="162.4" y="64.8">RX2</text>
<text x="198.3" y="64.8">D27</text>
<text x="198.3" y="61.3">D14</text>
<text x="394.8" y="61.7">4</text>
<text x="394.8" y="65.2">5</text>
<text x="162.4" y="68.4">TX2</text>
<text x="162.4" y="71.9">D5</text>
<text x="198.3" y="71.9">D25</text>
<text x="198.3" y="68.4">D26</text>
<text x="162.4" y="75.4">D18</text>
<text x="198.3" y="75.4">D33</text>
<text x="312.3" y="75.4">B0</text>
<text x="40" y="80.4" transform="rotate(-90 40 80.4)">GND</text>
<text x="162.4" y="79">D19</text>
<text x="162.4" y="82.5">D21</text>
<text x="198.3" y="82.5">D35</text>
<text x="198.3" y="79">D32</text>
<text x="312.3" y="79">B1</text>
<text x="312.3" y="82.5">B2</text>
<text x="38.6" y="85.6" transform="rotate(-90 38.6 85.6)">2</text>
<text x="162.4" y="86">RX0</text>
<text x="162.4" y="89.5">TX0</text>
<text x="198.3" y="86">D34</text>
<text x="200.2" y="89.5">VN</text>
<text x="312.3" y="86">B3</text>
<text x="312.3" y="89.5">B4</text>
<text x="395.3" y="87.8">1</text>
<text x="162.4" y="93.1">D22</text>
<text x="200.7" y="93.1">VP</text>
<text x="312.3" y="93.1">3V3</text>
<text x="395.3" y="91.3">2</text>
<text x="395.3" y="94.8">3</text>
<text x="162.4" y="96.6">D23</text>
<text x="200.4" y="96.6">EN</text>
<text x="395.3" y="98.4">4</text>
<text x="395.3" y="101.9">5</text>
<text x="395.3" y="105.4">6</text>
<text x="40.4" y="127.9" transform="rotate(-90 40.4 127.9)">1</text>
<text x="393" y="128.7">1</text>
<text x="312.3" y="137.2">1</text>
<text x="393" y="132.2">2</text>
<text x="393" y="135.7">3</text>
<text x="312.3" y="140.7">2</text>
<text x="393" y="139.3">4</text>
<text x="393" y="142.8">5</text>
<text x="312.3" y="144.2">3</text>
<text x="312.3" y="170.7">1</text>
<text x="382.4" y="172.1">5V</text>
<text x="312.3" y="174.2">2</text>
<text x="382.4" y="176.3">TX</text>
<text x="382.4" y="179.8">RX</text>
<text x="382.4" y="183.4">GND</text>
<text x="93.6" y="188.3">1</text>
<text x="93.6" y="191.8">2</text>
<text x="93.6" y="195.4">3</text>
<text x="93.6" y="198.9">4</text>
<text x="93.6" y="202.4">5</text>
<text x="93.6" y="206">6</text>
<text x="312.3" y="213">1</text>
<text x="312.3" y="216.5">2</text>
<text x="384.2" y="216.2">1</text>
<text x="384.2" y="220.4">2</text>
<text x="384.2" y="223.9">3</text>
<text x="384.2" y="227.5">4</text>
<text x="252.4" y="251.8">1</text>
<text x="252.4" y="255.3">2</text>
<text x="386.4" y="257.1">1</text>
<text x="386.4" y="260.6">2</text>
<text x="228.7" y="282.8" transform="rotate(-90 228.7 282.8)">3</text>
<text x="232.3" y="282.8" transform="rotate(-90 232.3 282.8)">2</text>
<text x="235.8" y="282.8" transform="rotate(-90 235.8 282.8)">1</text>
<text x="281.7" y="282.8" transform="rotate(-90 281.7 282.8)">2</text>
<text x="285.2" y="282.8" transform="rotate(-90 285.2 282.8)">1</text>
<text x="169.5" y="315.3">1</text>
<text x="169.5" y="322.4">3</text>
<text x="169.5" y="318.8">2</text>
</g>
<g font-size="3.2" fill="#00f">
<text x="24.2" y="74">1</text>
<text x="29.4" y="75.4">IN</text>
<text x="41.7" y="75.4">OUT</text>
<text x="51.6" y="74">3</text>
<text x="185.1" y="93.5" transform="rotate(-90 185.1 93.5)">ESP-WROOM-32</text>
<text x="26" y="116.3">3</text>
<text x="31.2" y="117.8">VIN</text>
<text x="41.3" y="117.8">VOUT</text>
<text x="53.4" y="116.3">2</text>
<text x="162.2" y="130.5">7</text>
<text x="166.7" y="131.9">LV1</text>
<text x="186.9" y="131.9">HV1</text>
<text x="195.9" y="130.5">6</text>
<text x="162.2" y="141">8</text>
<text x="166.7" y="142.5">LV2</text>
<text x="186.9" y="142.5">HV2</text>
<text x="195.9" y="141">5</text>
<text x="162.2" y="151.6">9</text>
<text x="166.7" y="153">LV</text>
<text x="188.9" y="153">HV</text>
<text x="195.9" y="151.6">4</text>
<text x="160.2" y="162.2">10</text>
<text x="166.7" y="163.6">GND</text>
<text x="186.2" y="163.6">GND</text>
<text x="195.9" y="162.2">3</text>
<text x="160.2" y="172.8">11</text>
<text x="195.9" y="172.8">2</text>
<text x="166.7" y="174.2">LV3</text>
<text x="186.9" y="174.2">HV3</text>
<text x="160.2" y="183.4">12</text>
<text x="166.7" y="184.8">LV4</text>
<text x="186.9" y="184.8">HV4</text>
<text x="195.9" y="183.4">1</text>
<text x="50.9" y="282.3" transform="rotate(-90 50.9 282.3)">A1</text>
<text x="61.5" y="282.3" transform="rotate(-90 61.5 282.3)">12</text>
<text x="68.6" y="282.3" transform="rotate(-90 68.6 282.3)">11</text>
<text x="75.6" y="282.3" transform="rotate(-90 75.6 282.3)">14</text>
<text x="50.9" y="308" transform="rotate(-90 50.9 308)">A2</text>
<text x="61.5" y="307.9" transform="rotate(-90 61.5 307.9)">22</text>
<text x="68.6" y="307.9" transform="rotate(-90 68.6 307.9)">21</text>
<text x="75.6" y="307.9" transform="rotate(-90 75.6 307.9)">24</text>
</g>
<text font-size="2.5" fill="#00f" x="124.5" y="43.6">Close to esp</text>
<text font-size="1.8" fill="#00f" x="179.8" y="36.7">Micro USB</text>
</svg>
